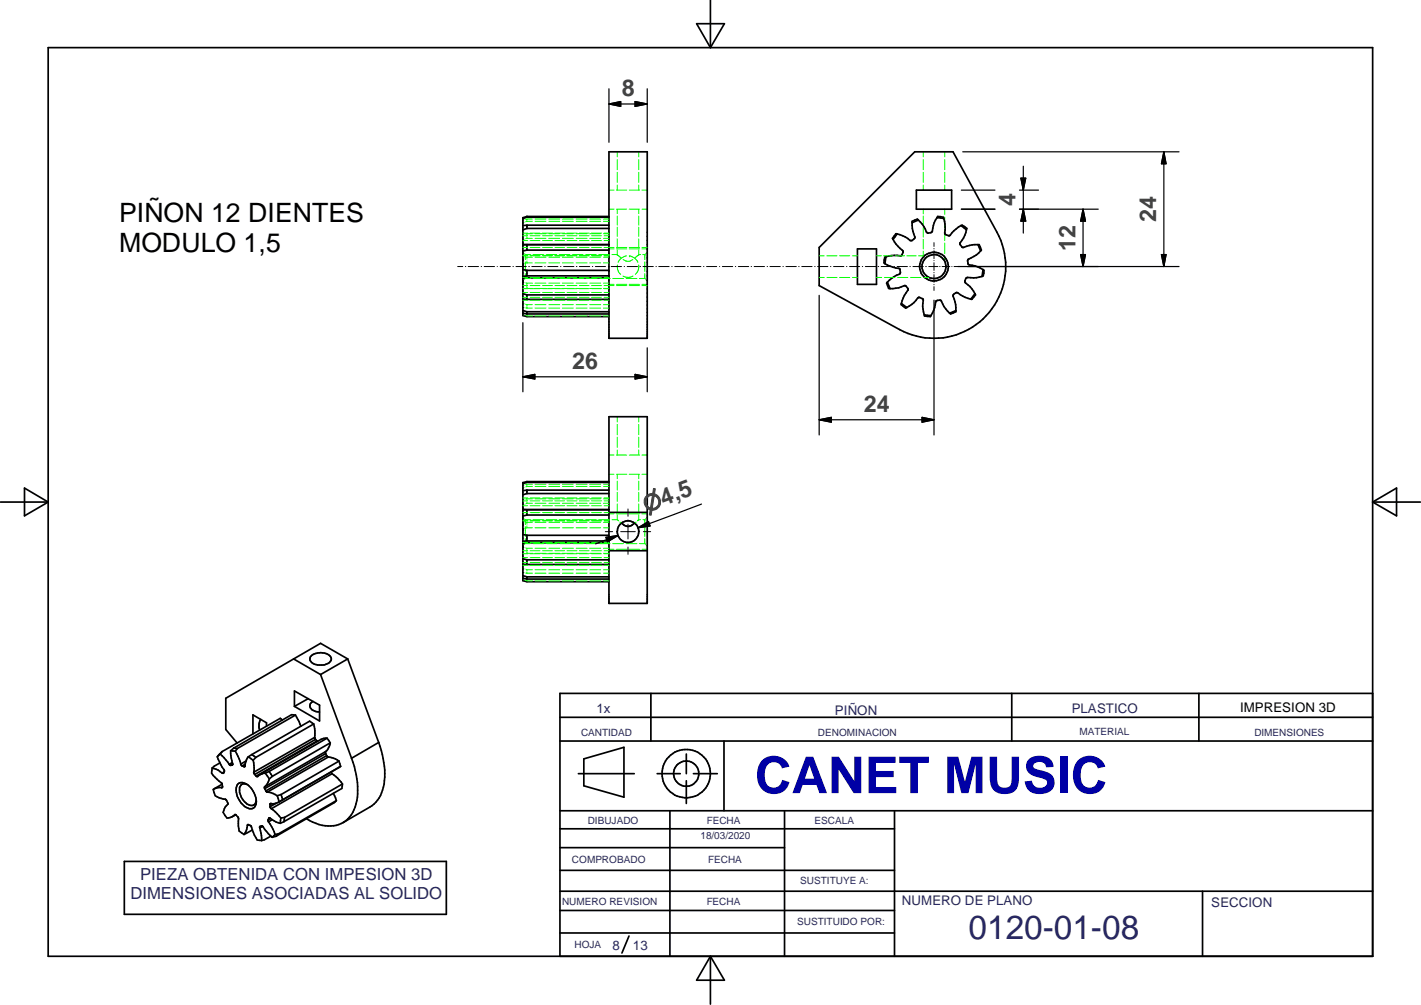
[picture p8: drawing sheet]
<svg xmlns="http://www.w3.org/2000/svg" width="297mm" height="210mm" viewBox="0 0 297 210" stroke-linecap="round" stroke-linejoin="round" font-family="sans-serif">
<g fill="none" stroke="#0f0" stroke-width=".21">
<path d="M127.3 39.7h1.1M128.9 39.7h2.1M129 31.7v1.1M129 33.3v2.1M129 36v2.1M129 38.7v1M131.5 39.7h2.2M133.5 31.7v1.1M133.5 33.3v2.1M133.5 36v2.1M133.5 38.7v1M134.2 39.7h1.1"/>
<path d="M193 31.7v1.1M193 33.3v2.1M193 36v2.1M193 38.7v1M197.5 31.7v1.1M197.5 33.3v2.1M197.5 36v2.1M197.5 38.7v1M109.3 58h1M109.3 53.4h1M109.3 52.7l.1 .2M109.3 51.7h1"/>
<path d="M109.3 59.6h1M109.3 48.9h.3M109.3 53.6l.3 .1M109.3 58.9l.3 .1M109.3 49.2h1M109.3 48.7h1M109.3 50.2h1M109.3 53.3h1M109.4 58.5l-.1 .2M109.6 45.9l-.3 .1M109.6 46.4l-.3 .1M109.6 50h-.3"/>
<path d="M109.6 55l-.3 .1M109.6 53l.2 .2M109.8 53.2v1M109.8 54.7v2M109.8 57.2v1M109.8 58.2l-.2 .1M109.8 58.2h1.1M109.8 53.2h1.1M109.9 53.7h.2M109.9 59.1h.2M110.1 45.8h-.2M110.1 45.8v.1"/>
<path d="M110.1 46.1v.1M110.1 48.8v.3M110.1 49.4v.4M110.1 53.7v.4M110.1 54.5v.4M110.1 59.1v.4M110.1 59.9v.3M110.1 46.2l-.2 .1M110.1 48.8l-.2 .1M110.1 49.8l-.2 .1M110.1 54.9h-.2M110.1 46.2h1.2"/>
<path d="M110.1 49.8h1.2M110.1 54.9h1.2M110.1 45.8h1.2M110.1 48.8h1.2M110.1 53.7h1.2M110.1 59.1h1.2M110.8 58h2.1M110.8 53.4h2.1M110.8 51.7h2.1M110.8 59.6h2.1M110.8 49.2h2.1M110.8 48.7h2.1"/>
<path d="M110.8 50.2h2.1M110.8 53.3h2.1M111.4 53.2h2.2M111.5 58.2h2.2M111.8 46.2h2.3M111.8 49.8h2.3M111.8 54.9h2.3M111.8 45.8h2.3M111.8 48.8h2.3M111.8 53.7h2.3M111.8 59.1h2.3M113.4 58h2.1"/>
<path d="M113.4 53.4h2.1M113.4 51.7h2.1M113.4 59.6h2.1M113.4 49.2h2.1M113.4 48.7h2.1M113.4 50.2h2.1M113.4 53.3h2.1M114.2 58.2h2.3M114.2 53.2h2.2M114.7 46.2h2.3M114.7 49.8h2.3M114.7 54.9h2.3"/>
<path d="M114.7 45.8h2.3M114.7 48.8h2.3M114.7 53.7h2.3M114.7 59.1h2.3M116 58h2M116 53.4h2M116 51.7h2M116 59.6h2M116 49.2h2M116 48.7h2M116 50.2h2M116 53.3h2"/>
<path d="M116.9 53.2h2.2M117 58.2h2.2M117.6 46.2h2.2M117.6 49.8h2.2M117.6 54.9h2.2M117.6 45.8h2.2M117.6 48.8h2.2M117.6 53.7h2.2M117.6 59.1h2.2M118.5 58h2.1M118.5 53.4h2.1M118.5 51.7h2.1"/>
<path d="M118.5 59.6h2.1M118.5 49.2h2.1M118.5 48.7h2.1M118.5 50.2h2.1M118.5 53.3h2.1M119.7 53.2h2.2M119.8 58.2h2.2M120.4 46.2h2.3M120.4 49.8h2.3M120.4 54.9h2.3M120.4 45.8h2.3M120.4 48.8h2.3"/>
<path d="M120.4 53.7h2.3M120.4 59.1h2.3M121.1 58h2M121.1 53.4h2M121.1 51.7h2M121.1 59.6h2M121.1 49.2h2M121.1 48.7h2M121.1 50.2h2M121.1 53.3h2M122.4 53.2h2.2M122.6 58.2h2.2"/>
<path d="M123.3 46.2h2.3M123.3 49.8h2.3M123.3 54.9h2.3M123.3 45.8h2.3M123.3 48.8h2.3M123.3 53.7h2.3M123.3 59.1h2.3M123.7 58h2M123.7 53.4h2M123.7 51.7h2M123.7 59.6h2M123.7 49.2h2"/>
<path d="M123.7 48.7h2M123.7 50.2h2M123.7 53.3h2M125.2 53.2h2.2M125.3 58.2h2.2M126.1 46.2h1.2M126.1 49.8h1.2M126.1 54.9h1.2M126.1 45.8h1.2M126.1 48.8h1.2M126.1 53.7h1.2M126.1 59.1h1.2"/>
<path d="M126.3 58h1M126.3 53.4h1M126.3 51.7h2.1M126.3 59.6h2.1M126.3 49.2h1M126.3 48.7h1M126.3 50.2h1M126.3 53.3h1M127.3 59.4h1.1M127.3 52h1.1M127.3 43.7h1.1M127.9 53.2h1.1"/>
<path d="M128.1 58.2h2.2M128.9 59.4h2.1M128.9 52h2.1M128.9 43.7h2.1M128.9 51.7h2.1M128.9 59.6h2.1M129 53.2h.1M129 53.2l.8 .7M129 43.7v.9M129 45.1v1.9M129 47.5v1.9M129 49.9v1.9"/>
<path d="M129 52.2v1M129.1 55.3l.1 1.4 .5 .6M130.2 57.7a2.04 2.04 0 0 0 2.1 0M130.3 54.2a1.48 1.48 0 0 0 2 0M130.9 58.2h2.2M131 53.4a2.5 2.5 0 0 0-1.8 1.4M131.5 59.4h2.2M131.5 52h2.2M131.5 43.7h2.2M131.5 51.7h2.2M131.5 59.6h2.2M131.6 53.4h.1"/>
<path d="M131.6 53.4a2.5 2.5 0 0 1 1.7 1.4M133.5 53.2h.1M133.5 53.2l-.8 .7M133.5 43.7v.9M133.5 45.1v1.9M133.5 47.5v1.9M133.5 49.9v1.9M133.5 52.2v1M133.5 55.3l-.1 1.2-.6 .8M133.5 53.2h.4M133.6 58.2h1.2M134.2 59.4h1.1"/>
<path d="M134.2 52h1.1M134.2 43.7h1.1M134.2 51.7h1.1M134.2 59.6h1.1M134.4 53.2h.4M134.8 53.2v1M134.8 54.7v2M134.8 57.2v1M134.8 58.2l.2 .1M135 53l-.2 .2M135.1 58.5l.2 .2M135.3 52.7l-.2 .2"/>
<path d="M171.2 58h1.1M171.2 53.4h1.1M172.8 58h2.2M172.8 53.4h2.2M175.5 58h2.1M175.5 53.4h2.1M178.2 58h1M178.2 53.4h1M183.2 58h1.1M183.2 53.4h1M184.7 53.4h1.9M184.9 58h2.2"/>
<path d="M187.2 53.4h1.9M187.6 58h2.2M189.6 53.4h1.9M190.3 58h2.2M192 53.4h1M193 53.4h.1M193 53.4l.1 .2M193 43.7v1M193 45.1v2M193 47.6v1.9M193 50v2M193 52.5v.9"/>
<path d="M193.1 58h1M193.3 53.8l.2 .1M197.5 43.7v1.1M197.5 45.3v2.2M197.5 48v2.2M197.5 50.8v2.2M197.5 53.5v1.1M109.3 63.4l.3 .1M109.3 64.2l.3 .1M109.3 65.7l.3 .1M109.3 62.1h1M109.3 62.7h1"/>
<path d="M109.3 61.1h1M109.6 60.2l-.3 .1h1M109.9 60.2h1.4M109.9 63.5l.2 .1M109.9 64.3h.2M109.9 65.9l.2 .1M110.1 63.6v.3M110.1 64.1v.2M110.1 66v.1M110.1 64.3h1.2M110.1 63.6h1.2M110.1 66h1.2"/>
<path d="M110.8 60.3h2.1M110.8 62.1h2.1M110.8 62.7h2.1M110.8 61.1h2.1M111.8 60.2h2.3M111.8 64.3h2.3M111.8 63.6h2.3M111.8 66h2.3M113.4 60.3h2.1M113.4 62.1h2.1M113.4 62.7h2.1M113.4 61.1h2.1"/>
<path d="M114.7 60.2h2.3M114.7 64.3h2.3M114.7 63.6h2.3M114.7 66h2.3M116 60.3h2M116 62.1h2M116 62.7h2M116 61.1h2M117.6 60.2h2.2M117.6 64.3h2.2M117.6 63.6h2.2M117.6 66h2.2"/>
<path d="M118.5 60.3h2.1M118.5 62.1h2.1M118.5 62.7h2.1M118.5 61.1h2.1M120.4 60.2h2.3M120.4 64.3h2.3M120.4 63.6h2.3M120.4 66h2.3M121.1 60.3h2M121.1 62.1h2M121.1 62.7h2M121.1 61.1h2"/>
<path d="M123.3 60.2h2.3M123.3 64.3h2.3M123.3 63.6h2.3M123.3 66h2.3M123.7 60.3h2M123.7 62.1h2M123.7 62.7h2M123.7 61.1h2M126.1 60.2h1.2M126.1 64.3h1.2M126.1 63.6h1.2M126.1 66h1.2"/>
<path d="M126.3 60.3h1M126.3 62.1h1M126.3 62.7h1M126.3 61.1h1M127.3 95h1.1M127.3 99.1h1.1M128.9 95h2.1M128.9 99.1h2.1M129 87v1.1M129 88.6v2.2M129 91.3v2.1M129 94v1"/>
<path d="M129 99.1v.9M131.5 95h2.2M131.5 99.1h2.2M133.5 87v1.1M133.5 88.6v2.2M133.5 91.3v2.1M133.5 94v1M133.5 99.1v.9M134.2 95h1.1M134.2 99.1h1.1M109.3 108l.1 .2M109.3 104.2h.3"/>
<path d="M109.3 109h.3M109.3 114.3h.3M109.3 115.6h.3M109.3 118.7l.3 .1M109.3 119.6h.3M109.3 115.7h1M109.3 118.1h1M109.3 116.5h1M109.3 113.3h1M109.3 107.1h1M109.3 104.6h1M109.3 104h1"/>
<path d="M109.3 105.6h1M109.3 108.8h1M109.3 108.7h1M109.3 115h1M109.3 117.5h1M109.4 113.9l-.1 .1M109.6 101.3h-.3M109.6 101.8l-.3 .1M109.6 105.3l-.3 .1M109.6 110.4h-.3M109.6 108.4l.2 .1M109.8 108.5h.1"/>
<path d="M109.8 108.5v1.1M109.8 110v2M109.8 112.5v1M109.8 113.5l-.2 .2M109.8 108.5h1.1M109.8 113.5h1.1M109.9 109.1h.2M109.9 114.4l.2 .1M109.9 118.9l.2 .1M109.9 119.7h.2M110.1 101.1v.2M110.1 101.4v.2"/>
<path d="M110.1 104.2v.3M110.1 104.8v.3M110.1 109.1v.4M110.1 109.9v.3M110.1 114.5v.4M110.1 115.2v.4M110.1 119v.2M110.1 119.5v.2M110.1 101.1l-.2 .1M110.1 101.6l-.2 .1M110.1 104.2h1.2M110.1 104.2h-.2"/>
<path d="M110.1 105.1l-.2 .1M110.1 110.2l-.2 .1M110.1 115.6h-.2M110.1 101.6h1.2M110.1 105.1h1.2M110.1 110.2h1.2M110.1 115.6h1.2M110.1 119.7h1.2M110.1 101.1h1.2M110.1 109.1h1.2M110.1 114.5h1.2M110.1 119h1.2"/>
<path d="M110.8 115.7h2.1M110.8 118.1h2.1M110.8 116.5h2.1M110.8 113.3h2.1M110.8 107.1h2.1M110.8 104.6h2.1M110.8 104h2.1M110.8 105.6h2.1M110.8 108.8h2.1M110.8 108.7h2.1M110.8 115h2.1M110.8 117.5h2.1"/>
<path d="M111.4 108.5h2.2M111.5 113.5h2.2M111.8 104.2h2.3M111.8 101.6h2.3M111.8 105.1h2.3M111.8 110.2h2.3M111.8 115.6h2.3M111.8 119.7h2.3M111.8 101.1h2.3M111.8 109.1h2.3M111.8 114.5h2.3M111.8 119h2.3"/>
<path d="M113.4 115.7h2.1M113.4 118.1h2.1M113.4 116.5h2.1M113.4 113.3h2.1M113.4 107.1h2.1M113.4 104.6h2.1M113.4 104h2.1M113.4 105.6h2.1M113.4 108.8h2.1M113.4 108.7h2.1M113.4 115h2.1M113.4 117.5h2.1"/>
<path d="M114.2 108.5h2.2M114.2 113.5h2.3M114.7 104.2h2.3M114.7 101.6h2.3M114.7 105.1h2.3M114.7 110.2h2.3M114.7 115.6h2.3M114.7 119.7h2.3M114.7 101.1h2.3M114.7 109.1h2.3M114.7 114.5h2.3M114.7 119h2.3"/>
<path d="M116 115.7h2M116 118.1h2M116 116.5h2M116 113.3h2M116 107.1h2M116 104.6h2M116 104h2M116 105.6h2M116 108.8h2M116 108.7h2M116 115h2M116 117.5h2"/>
<path d="M116.9 108.5h2.2M117 113.5h2.2M117.6 104.2h2.2M117.6 101.6h2.2M117.6 105.1h2.2M117.6 110.2h2.2M117.6 115.6h2.2M117.6 119.7h2.2M117.6 101.1h2.2M117.6 109.1h2.2M117.6 114.5h2.2M117.6 119h2.2"/>
<path d="M118.5 115.7h2.1M118.5 118.1h2.1M118.5 116.5h2.1M118.5 113.3h2.1M118.5 107.1h2.1M118.5 104.6h2.1M118.5 104h2.1M118.5 105.6h2.1M118.5 108.8h2.1M118.5 108.7h2.1M118.5 115h2.1M118.5 117.5h2.1"/>
<path d="M119.7 108.5h2.2M119.8 113.5h2.2M120.4 104.2h2.3M120.4 101.6h2.3M120.4 105.1h2.3M120.4 110.2h2.3M120.4 115.6h2.3M120.4 119.7h2.3M120.4 101.1h2.3M120.4 109.1h2.3M120.4 114.5h2.3M120.4 119h2.3"/>
<path d="M121.1 115.7h2M121.1 118.1h2M121.1 116.5h2M121.1 113.3h2M121.1 107.1h2M121.1 104.6h2M121.1 104h2M121.1 105.6h2M121.1 108.8h2M121.1 108.7h2M121.1 115h2M121.1 117.5h2"/>
<path d="M122.4 108.5h2.2M122.6 113.5h2.2M123.3 104.2h2.3M123.3 101.6h2.3M123.3 105.1h2.3M123.3 110.2h2.3M123.3 115.6h2.3M123.3 119.7h2.3M123.3 101.1h2.3M123.3 109.1h2.3M123.3 114.5h2.3M123.3 119h2.3"/>
<path d="M123.7 115.7h2M123.7 118.1h2M123.7 116.5h2M123.7 113.3h2M123.7 107.1h2M123.7 104.6h2M123.7 104h2M123.7 105.6h2M123.7 108.8h2M123.7 108.7h2M123.7 115h2M123.7 117.5h2"/>
<path d="M125.2 108.5h2.2M125.3 113.5h2.2M126.1 104.2h1.2M126.1 101.6h1.2M126.1 105.1h1.2M126.1 110.2h1.2M126.1 115.6h1.2M126.1 119.7h1.2M126.1 101.1h1.2M126.1 109.1h1.2M126.1 114.5h1.2M126.1 119h1.2"/>
<path d="M126.3 115.7h1M126.3 118.1h1M126.3 116.5h1M126.3 113.3h1M126.3 107.1h1M126.3 104.6h1M126.3 104h1M126.3 105.6h1M126.3 108.8h1M126.3 108.7h1M126.3 115h1M126.3 117.5h1"/>
<path d="M127.3 107.3h1.1M127.3 114.7h1.1M127.9 108.5h1.2l.2 .3M128.1 113.5h2.2M128.9 107.3h2.1M128.9 114.7h2.1M129 100.5v1.9M129 102.8v1.9M129 105.2v1.9M129 107.6v.9M129.6 109.1l.3 .2M130.9 113.5h2.2"/>
<path d="M131.5 107.3h2.2M131.5 114.7h2.2M133 109.1l-.3 .2M133.5 108.5h.1M133.5 100.5v1.9M133.5 102.8v1.9M133.5 105.2v1.9M133.5 107.6v.9M133.5 108.5l-.2 .3M133.5 108.5h.4M133.6 113.5h1.2M134.2 107.3h1.1"/>
<path d="M134.2 114.7h1.1M134.4 108.5h.4M134.8 108.5h.1M134.8 108.5v1.1M134.8 110v2M134.8 112.5v1M134.8 113.5l.2 .2M135 108.4l-.2 .1M135.1 113.9l.2 .1M135.3 108l-.2 .2M109.3 121.1l.3 .1M109.9 121.2l.2 .1"/>
<path d="M110.1 121.3v.2M110.1 121.3h1.2M111.8 121.3h2.3M114.7 121.3h2.3M117.6 121.3h2.2M120.4 121.3h2.3M123.3 121.3h2.3M126.1 121.3h1.2"/>
</g>
<g fill="none" stroke="#000" stroke-width=".35">
<path d="M10.1 9.9h276.8v189.8h-276.8zM145.6 5h5.8l-2.9 4.9zM148.5 0v9.9M127.3 31.7h8v39h-8zM191.6 39.7h7.3v4h-7.3zM109.3 51.1h18M109.3 56.3l.8 .2M109.3 58h18M110.1 45.2l-.8 .3v20.4l.8 .2h17.2M110.1 47.7l-.8 .3M110.1 45.2v.2M110.1 47v.7"/>
<path d="M110.1 51.1v1.1M110.1 56.5v1.1M110.1 47l-.8 .1M110.1 45.4l-.8 .2M110.1 57.6l-.8 .1M110.1 52.2l-.8 .2M110.1 47h17.2M110.1 45.2h17.2M110.1 52.2h17.2M110.1 47.7h17.2M110.1 45.4h17.2M110.1 57.6h17.2"/>
<path d="M110.1 56.5h17.2M171.2 51.7l20-20h8l9.2 16.8a15 15 0 0 1-2.6 17.8 15 15 0 0 1-17.8 2.5l-16.8-9.2zM179.2 52h4v7.4h-4zM185 55.1l1.6 .7 1.3 .2 .2 .2 .1 .7-.2 .4-1.1 .5-1.4 1.1M185.2 53.6l-.2 1.5M185.2 53.6l-.2 .1-.2 .6v.6l.2 .2M185.5 58.9l.6 1.4M185.5 58.9l-.2 .2 .5 1.1 .3 .1M186.7 50l.6 1 1.4 1.4 .1 .3-.5 .7-1.4-.1-1.7 .3M187.5 48.9l-.8 1.1M187.5 48.9l-.2-.1-.4 .5-.3 .5 .1 .2M192 46l-1.3 .5"/>
<path d="M195.9 45.5l1.4 .1M195.9 45.5l.1-.3 .6 .1 .6 .1 .1 .2M195.9 45.5l-.6 1-.4 1.9-.8 .3-.5-.3-.8-1.6-1-1-1.1 .4v1.5l.6 1.9-.6 .6h-.5l-1-.7-1.7-.6M197.3 45.6l.2 1.2v2.1l.8 .3 .4-.1a6.5 6.5 0 0 1 2.2-2M200.9 47.1l1.1 .9M200.9 47.1l.2-.1 .5 .3 .5 .4-.1 .3M202 48l-.6 1.7-.7 1.1v.3l.4 .5 .3 .1 1.8-.6h1.5l.4 1.1-.1 .2M204.4 51.1l.6 1.3M205 52.4l-.9 .9-1.7 .8-.1 .4v.6l.2 .2 1.3 .2 1.7 .8M205.3 57.7l-1.8 .3h-1.3l-.3 .2-.2 .6 .1 .3a5.8 5.8 0 0 1 2 2.2M205.5 56.3l-.2 1.4M205.5 56.3l.2 .2v.6l-.2 .5-.2 .1"/>
<path d="M109.3 65.4l.8 .2M109.3 64.9l.8 .2M109.3 62.5h.8M109.3 61.3l.8 .3M110.1 61.6v.9M110.1 65.1v.5M110.1 65.1h17.2M110.1 61.6h17.2M110.1 65.6h17.2M110.1 62.5h17.2M186.1 60.3l1.8-.2 1.3-.5 .6 .7-.1 .4a7.1 7.1 0 0 0-1.3 2.7M188.4 63.4l1.2 .8"/>
<path d="M188.4 63.4v.2l.4 .4 .5 .3 .3-.1M189.6 64.2l1.4-1 1-1.1 .9 .3 .1 .3a5.2 5.2 0 0 0 .2 3M193.2 65.7l1.4 .2M193.2 65.7v.3l.7 .1h.6l.1-.2M198.5 65.4l-1.2-1.4-.5-1.2-.2-.1h-.7l-.2 .2-.3 1.4-.8 1.6M199.8 64.9l-1.3 .5M202.9 62.5l-1.1-.4-1.6-.9h-.4l-.5 .3-.1 .3 .6 1.8v1.5l-1.1 .5-.2-.2M203.8 61.3l-.9 1.2M203.8 61.3l.1 .3-.7 .9h-.3M127.3 87h8v39h-8zM.1 104.9h10M5.1 101.9l5 3-5 2.8z"/>
<path d="M109.3 117.9h.8M109.3 116.7l.8 .2M109.3 111.6l.8 .2M109.3 113.4h18M110.1 100.6l-.8 .2v20.5l.8 .2h17.2M110.1 100.6v.2M110.1 102.4v.7M110.1 111.8v1.2M110.1 116.9v1M110.1 113l-.8 .1M110.1 107.6l-.8 .2M110.1 103.1l-.8 .2"/>
<path d="M110.1 102.4l-.8 .1M110.1 100.8l-.8 .2M110.1 116.9h17.2M110.1 111.8h17.2M110.1 102.4h17.2M110.1 100.6h17.2M110.1 117.9h17.2M110.1 113h17.2M110.1 107.6h17.2M110.1 103.1h17.2M110.1 100.8h17.2M127.3 106.4h-18l.8 .1v1.1"/>
<path d="M127.3 107h8M127.3 115h8M129.9 109.3a1.77 1.77 0 0 0 2.8 0M286.9 104.9h10M286.9 104.9l5-3v5.8zM61.4 137.6l5.6 3.3M65 137.1a2.97 2.97 0 0 1 4.2 .2 1.29 1.29 0 0 1-1.3 1.6 2.66 2.66 0 0 1-3-.9l-.1-.4zM72.7 137.6l-5.7-3.2-19.8 11.4v6.6l2.4 2.8M72.7 137.6l6.5 17.5M72.7 137.6l-5.7 3.3M109.3 120.8l.8 .1M109.3 120.2l.8 .3"/>
<path d="M110.1 120.5v.4M110.1 120.5h17.2M110.1 120.9h17.2M46 159.3l-1.6 1.1M46 157.5l-.6 .6 .7 1.6 .8 1.2-.1 .5-.4 .1M46 157.5l.8 .7 1.2 1.6 .3 .1M46.4 157l-.4 .5M46.4 157l-.9 1M48.2 156.8l1 .1M48.2 156.8l.1 1 .3 1.8M48.6 159.3l-.7 .3M48.6 159.6l-.3 .3"/>
<path d="M48.8 156.3h.8M48.8 156.3l-.6 .5M49.2 156.9l.8 1.6 .3 1.1M49.6 156.3l-.4 .6M50.3 159.6l.3 .4M50.6 160l.4 .1M51.2 160l-.2 .1M51.3 159.6l-.7 .4M51.4 159l-1.1 .6M51.9 158.1l1 .7M51.9 158.1l-.4 .6-.3 1.3M52.6 157.6l.9 .6"/>
<path d="M52.6 157.6l-.7 .5M52.9 158.8l.2 1.6-.1 .9M53.5 158.2l-.6 .6M54.5 150.2l-.3 .7a1.79 1.79 0 0 0 .1 1.5M55.7 151.6v-.6l-2.8-1.7v4M59 150.4l-.4-.4-12.2 7M61.5 144.3l5.3 3v3.3l-5.3-3.1zM61.8 149.4l-.8-.1-12.2 7M61.8 149.4l1.1 2.3M61.8 149.4l-12.2 6.9M64.4 145.9l-2.9 1.6M65.4 146.5a.97 .97 0 0 0-.6 1 .97 .97 0 0 0 .7 .9l1.3 .3"/>
<path d="M65.6 151.2l-.9-.6-12.1 7M65.6 151.2l.2 1.5v1.3M65.6 151.2l-12.1 7M65.8 154l.2 .4M65.8 154l-12.8 7.3M66 154.4l.2 .4M66 154.4l-12.7 7.4M66.2 154.8l.2 .1M66.2 154.8l-12.7 7.3M67 140.9l6.5 17.5M68.1 157v.4M68.1 157.4l.2 .4"/>
<path d="M68.1 157.4l-12.8 7.3M68.1 157l-12.8 7.3M68.3 157.8l.3 .3M68.3 157.8l-12.7 7.4M68.4 154.2l-1.3 .2-12.7 7.4M68.4 154.2l.6 1M68.4 154.2l-12.1 6.9M68.6 158.1l1.5 .4 .8 .5M68.6 158.1l-12.7 7.3M69 155.2l-.5 1.3-.4 .5M69 155.2l-12.1 6.9M70.9 159l.3 1.1"/>
<path d="M70.9 159l-12.1 6.9M73.5 158.4a15.8 15.8 0 0 1 .7 10.1 5.7 5.7 0 0 1-7.5 3.7l-2.7-1.2M79.2 155.1a16.3 16.3 0 0 1 .8 9.9 6 6 0 0 1-2.7 3.6l-5.6 3.2M79.2 155.1l-5.7 3.3M117 154.8h169.9M117 149.8h169.9M122 158.5l8.4-2.4v10.4l-8.4-2.4zM136.1 144.8v10M143.5 157.5v4.1M151.3 154.8v14.5M211.5 144.8v10M250.6 144.8v10"/>
<path d="M286.9 144.8h-169.9v54.9M26 179.9h67.3v11.1h-67.3zM44.4 160.4l-.2 1.1 1.6 1.7a.96 .96 0 0 1 .6 1.3h-.1M44.4 160.4l1.2 .5 .8 .6M46.3 164.5h-.8l-.9 .4 .1 .6 .3 .7 .8 .4 1.2 .3a1.01 1.01 0 0 1 .6 1.1 2.57 2.57 0 0 0-1 1.7l.9 1.2 .7-.2 .9-.6 .2 .1 .6 .7-.1 1.6 .2 1.1 1 .7M46.4 163.8l-1.7 1M46.5 164.4l-.2 .1M46.8 161.2l-.4 .3M49.2 170.2l-.6 .4M49.7 163.7a2.11 2.11 0 0 1 3 1.1 3.5 3.5 0 0 1 .6 3.7 1.56 1.56 0 0 1-2.3-.2 4 4 0 0 1-1.4-4.3zM51.6 163.8a1.04 1.04 0 0 0-1.5 .7 3.5 3.5 0 0 0 2.4 3.7 .96 .96 0 0 0 1-1M51.7 172.4l-.1 .9-.6 1"/>
<path d="M51.9 172.3l.6 .2 .7 1.9 .6 1 .9 .2M51.9 172.3l-.2 .1M52.7 173.4l-1.7 .9M53 161.3l.3 .5M53.3 161.8l.2 .3M54.3 172.9v-.3l.5-.1 2.1 2.4M54.3 172.9l.4 2.7M54.9 172.6l-.6 .3M55.3 164.7l.3 .5M55.5 161.5l.8 1.2M55.5 161.5l-1.1 .3-.5 .4-.4-.1M55.6 165.2l.3 .2"/>
<path d="M55.9 165.4l.8 .2 1.3 .6M56 171.2l.1 .5M56.1 171.7l1 1.5 .4 1.1M56.2 170.9l-.2 .3M56.2 170.9h.2l.5 .3M56.3 161.1l.6 1M56.3 161.1l-.8 .4M56.3 162.7l-.5 1.1-.5 .6v.3M56.3 170.9h-.1M56.4 168.1l.1 .4M56.5 168.5l.2 .4M56.6 170.9l-.6 .3"/>
<path d="M56.6 174.6l-1.9 1M56.7 168.9l.9 .7 1.1 1.3M56.8 167.9l-.4 .2M56.9 171.2l-.8 .5M56.9 171.2l.8 .5 .9 .3M56.9 162.1l-.6 .6M57.5 174.3l-.6 .6M57.7 174.7l-.8 .2M57.7 167.8l-1.2 .7M58 166.2l.3 1.3M58.2 174.2l-.5 .5M58.2 174.2l-.7 .1"/>
<path d="M58.3 167.5l-.9 .4-.8-.1-.2 .3M58.7 170.9l-.1 1.1M58.8 165.9l.3 1.1-.8 .5M58.8 165.9l-.8 .3M59.3 171.6l-.7 .4M59.5 170.7l-.8 .2M59.5 170.7l-.2 .9M69.2 161.2l.2 .4M69.4 161.6l1.2 .9 1 1.2M69.4 161.6l-12.7 7.3M69.7 165.7l.6 1.5M70.3 167.2l-.5 .5-12.1 7"/>
<path d="M70.3 167.2l-12.1 7M71.2 160.1l-.3 .2M71.2 160.1l-13 7.5M71.6 163.7l-.1 1-12.2 6.9M71.6 163.7l-12.1 7M117 177h47M117 173.1h70M117 169.3h169.9M120.9 161.6h11.7M137.4 161.6h4.8M140 169.3v30.4M143.5 163.1v4.7"/>
<path d="M144.9 161.6h5M164 169.3v30.4M187 169.3v30.4M117 186.1h169.9M117 181.8h70M117 194.9h70M117 190.2h70M131.5 195.5l-1.5 3.6M148.5 199.7v10M148.5 199.7l2.9 5h-5.8zM251.4 186.1v13.6"/>
<circle cx="195.2" cy="55.7" r="2.51"/>
<circle cx="195.2" cy="55.7" r="3"/>
<circle cx="131.3" cy="111" r="2.26"/>
<circle cx="143.4" cy="161.6" r="2.64"/>
<circle cx="143.4" cy="161.6" r="5"/>
</g>
<g fill="#000">
<circle cx="109.3" cy="51.1" r=".18"/>
<circle cx="109.3" cy="106.4" r=".18"/>
<circle cx="109.3" cy="113.4" r=".18"/>
</g>
<g fill="none" stroke="#000" stroke-width=".21">
<path d="M95.7 55.7h1M97.3 55.7h.1M97.9 55.7h2.1M100.6 55.7h.1M101.2 55.7h2.2M103.9 55.7h.1M104.6 55.7h2.1M107.2 55.7h.1M107.9 55.7h2.1M110.5 55.7h.2M111.2 55.7h2.1M113.9 55.7h.1"/>
<path d="M114.5 55.7h2.1M117.2 55.7h.1M117.8 55.7h2.2M120.5 55.7h.1M121.1 55.7h2.2M123.8 55.7h.1M124.5 55.7h2.1M127.2 55.7h.1M127.8 55.7h2.1M130.5 55.7h.1M131.1 55.7h2.2M133.8 55.7h.1"/>
<path d="M134.4 55.7h2.2M137.1 55.7h.1M137.7 55.7h2.2M140.4 55.7h.1M141.1 55.7h2.1M143.7 55.7h.1M144.4 55.7h2.1M147.1 55.7h.1M147.7 55.7h2.1M150.4 55.7h.1M151 55.7h2.2M153.7 55.7h.1"/>
<path d="M154.3 55.7h2.2M157 55.7h.1M157.6 55.7h2.2M160.4 55.7h.1M160.9 55.7h2.2M163.7 55.7h.1M164.3 55.7h2.2M167 55.7h.1M167.6 55.7h2.2M170.3 55.7h.1M170.9 55.7h2.2M173.6 55.7h.1"/>
<path d="M174.2 55.7h2.2M176.9 55.7h.1M177.6 55.7h2.1M180.3 55.7h.1M180.9 55.7h2.1M183.6 55.7h.1M184.2 55.7h2.1M186.9 55.7h.1M187.5 55.7h2.2M190.2 55.7h.1M190.8 55.7h2.2M193.5 55.7h.1"/>
<path d="M194.1 55.7h1.9M195.2 50.7v.8M195.2 51.9v.1M195.2 52.4v1.6M195.2 54.4h.1M195.2 54.9v1.6M195.2 56.9v.1M195.2 57.4v1.6M195.2 59.4v.1M195.2 59.9v.8M196.4 55.7h.1M196.9 55.7h1.6"/>
<path d="M199 55.7h.1M199.4 55.7h.8M126.5 111h1.6M128.9 111h.1M129.7 111h3.1M131.3 106.3v1.5M131.3 108.6v.1M131.3 109.5v3.1M131.3 113.4v.1M131.3 114.3v1.5M133.6 111h.1M134.5 111h1.5"/>
</g>
<g fill="none" stroke="#000" stroke-width=".25">
<path d="M127.3 18.5v11.2M135.3 18.5v11.2M127.3 21.7l2.4-.5v1zM127.3 21.7h8M132.8 21.2l2.5 .5-2.5 .5zM201 39.7h7M201.2 31.7h45.3M213.1 39.7h4M213.4 37.2h1l-.5 2.5zM213.9 34.7v14M243.3 31.7l.5 2.5h-1zM243.3 31.7v24"/>
<path d="M200.2 55.7h46.3M201 43.7h7M213.1 43.7h16.5M213.9 43.7l.5 2.5h-1zM225.9 53.2h1l-.5 2.5zM226.4 43.7l.5 2.5h-1zM226.4 43.7v12M242.8 53.2h1l-.5 2.5zM109.3 78.7l2.5-.5v1zM109.3 78.7h26M109.3 67.4v14.4M132.8 78.2l2.5 .5-2.5 .5z"/>
<path d="M135.3 72.6v9.2M171.2 61.7v29.1M195.2 62.7v28.1M171.2 87.7l2.6-.5v1zM171.2 87.7h24M192.7 87.2l2.5 .5-2.5 .5zM126.7 112.2l2.5-.4-2.2 1.4zM129.2 111.8l-4.7 1.8M133.4 110.2l2.1-1.3 .4 1zM135.7 109.3l-2.3 .9M146.6 105.3l-13.2 4.9"/>
</g>
<g fill="#000">
<path d="M127.3 21.7l2.4-.5v1zM132.8 21.2l2.5 .5-2.5 .5zM213.4 37.2h1l-.5 2.5zM243.3 31.7l.5 2.5h-1zM213.9 43.7l.5 2.5h-1zM225.9 53.2h1l-.5 2.5zM226.4 43.7l.5 2.5h-1zM242.8 53.2h1l-.5 2.5zM109.3 78.7l2.5-.5v1zM132.8 78.2l2.5 .5-2.5 .5zM171.2 87.7l2.6-.5v1zM192.7 87.2l2.5 .5-2.5 .5z"/>
<path d="M126.7 112.2l2.5-.4-2.2 1.4zM133.4 110.2l2.1-1.3 .4 1z"/>
</g>
<text font-size="10.6" fill="#0000a5" x="157.8" y="165.7">CANET MUSIC</text>
<text font-size="7" fill="#262659" x="202.5" y="196.1">0120-01-08</text>
<g font-size="5.6">
<text x="24.9" y="46.4">PIÑON 12 DIENTES</text>
<text x="24.9" y="52.6">MODULO 1,5</text>
</g>
<g font-size="4.9" fill="#3f3f3f">
<text x="130" y="20.1">8</text>
<text x="212.3" y="43.1" transform="rotate(-90 212.3 43.1)">4</text>
<text x="241.7" y="46.4" transform="rotate(-90 241.7 46.4)">24</text>
<text x="224.8" y="52.4" transform="rotate(-90 224.8 52.4)">12</text>
<text x="119.6" y="77.1">26</text>
<text x="180.5" y="86.1">24</text>
<text x="138.7" y="105.7" transform="rotate(-20 138.7 105.7)">4,5</text>
</g>
<text font-size="4.5" fill="#3f3f3f" x="135.1" y="107.1" transform="rotate(-21 135.1 107.1)">⌀</text>
<g font-size="3.5" fill="#262659">
<text x="29.3" y="183.9">PIEZA OBTENIDA CON IMPESION 3D</text>
<text x="27.3" y="187.8">DIMENSIONES ASOCIADAS AL SOLIDO</text>
</g>
<g font-size="2.8" fill="#262659">
<text x="124.7" y="148.9">1x</text>
<text x="174.5" y="149.3">PIÑON</text>
<text x="224" y="148.9">PLASTICO</text>
<text x="188.5" y="189.1">NUMERO DE PLANO</text>
<text x="253.2" y="189.5">SECCION</text>
<text x="128.1" y="198.4">8</text>
<text x="132.3" y="198.3">13</text>
</g>
<text font-size="2.8" x="259.2" y="148.8">IMPRESION 3D</text>
<g font-size="2.1" fill="#262659">
<text x="121.5" y="153.6">CANTIDAD</text>
<text x="171" y="153.6">DENOMINACION</text>
<text x="225.6" y="153.6">MATERIAL</text>
<text x="262.2" y="153.6">DIMENSIONES</text>
<text x="122.9" y="172">DIBUJADO</text>
<text x="147.7" y="172">FECHA</text>
<text x="170.3" y="172">ESCALA</text>
<text x="146.4" y="175.3">18/03/2020</text>
<text x="119.5" y="180.3">COMPROBADO</text>
<text x="148" y="180.3">FECHA</text>
<text x="167.3" y="184.5">SUSTITUYE A:</text>
<text x="117.5" y="189.1">NUMERO REVISION</text>
<text x="147.7" y="189.1">FECHA</text>
<text x="166.6" y="193.2">SUSTITUIDO POR:</text>
<text x="120.1" y="198.1">HOJA</text>
</g>
</svg>
